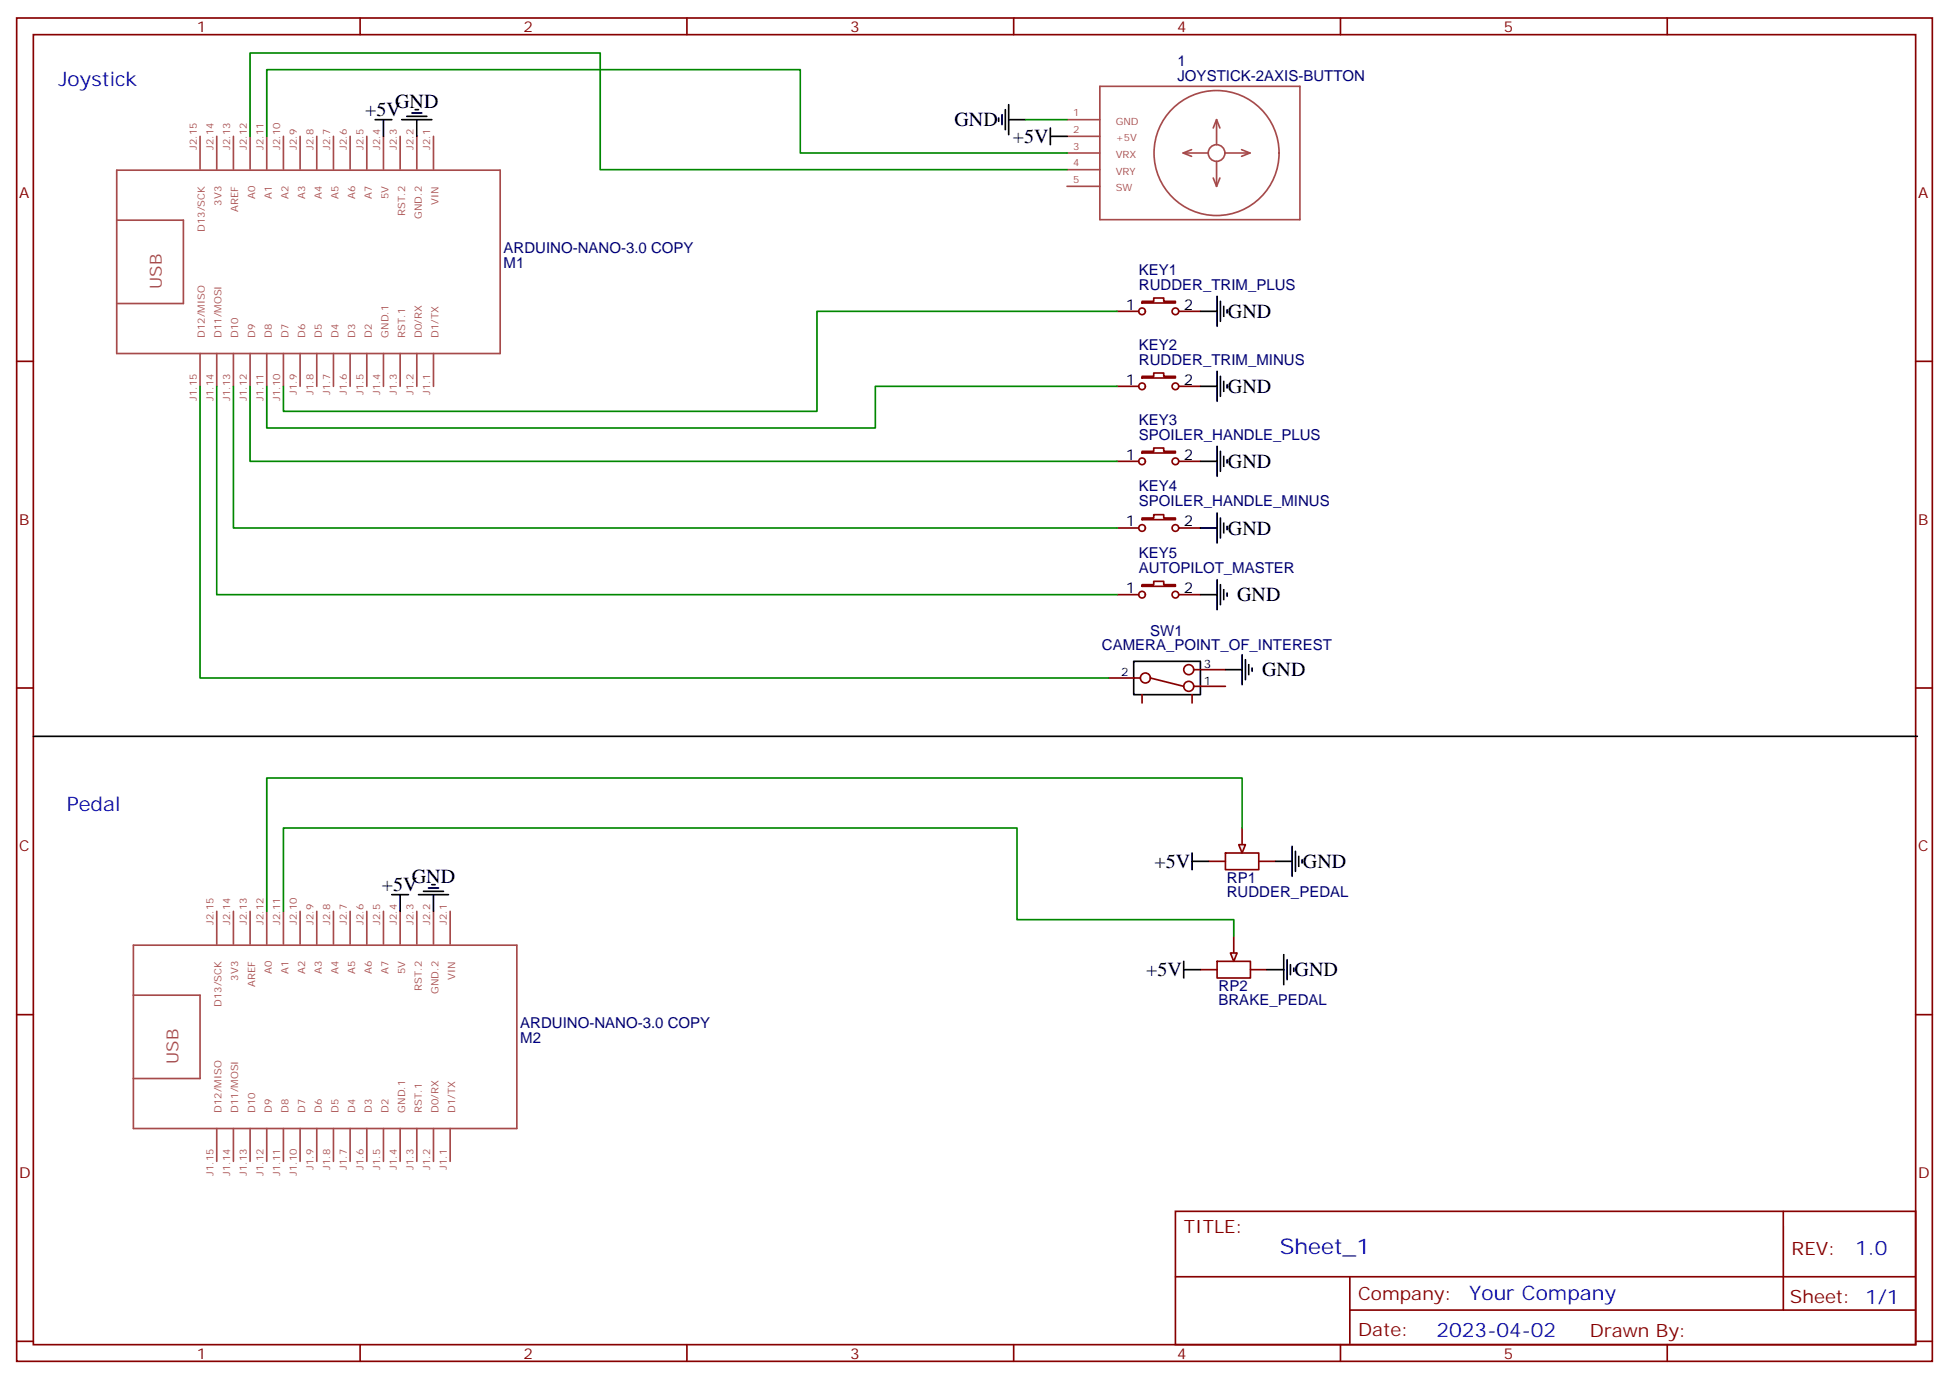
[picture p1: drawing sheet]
<svg xmlns="http://www.w3.org/2000/svg" width="412mm" height="292mm" viewBox="0 0 412 292" stroke-linecap="round" stroke-linejoin="round" font-family="sans-serif">
<g fill="none" stroke="#870000" stroke-width=".35">
<path d="M3.5 3.8h405.4v284.3h-405.4zM7.1 7.3h398.2v277.3h-398.2zM76.2 3.8v3.5M145.3 3.8v3.5M214.5 3.8v3.5M283.6 3.8v3.5M352.8 3.8v3.5M3.5 76.5h3.6M236.4 65.9h4.5M241.7 63.8h2.4v-.7h2.1v.7h2.5v.3h-7zM241.7 79.7h2.4v-.7h2.1v.7h2.5v.3h-7zM249.4 65.9h4.6"/>
<path d="M405.3 76.5h3.6M236.4 81.8h4.5M236.4 97.6h4.5M241.7 95.5h2.4v-.7h2.1v.7h2.5v.4h-7zM249.4 81.8h4.6M249.4 97.6h4.6M236.4 111.8h4.5M241.7 109.6h2.4v-.7h2.1v.7h2.5v.4h-7zM249.4 111.8h4.6M236.4 125.9h4.5M241.7 123.8h2.4v-.8h2.1v.8h2.5v.3h-7zM249.4 125.9h4.6"/>
<path d="M3.5 145.6h3.6M234.6 143.5h6.7M241.7 147v1.8M243.4 143.5l7.1 1.8M252.2 147v1.8M252.6 141.7h6.7M252.6 145.3h6.7M405.3 145.6h3.6M262.8 175.3v3.5M255.8 182.3h3.5M259.3 180.6h7v3.5h-7zM266.3 182.3h3.6"/>
<path d="M3.5 214.8h3.6M405.3 214.8h3.6M248.7 256.4h156.6v28.2h-156.6zM377.3 256.4v20.9M248.7 270.2h156.5M285.6 277.3h119.6M285.6 270.2v14.2M3.5 283.9h3.6M76.2 284.6v3.5M145.3 284.6v3.5M214.5 284.6v3.5M283.6 284.6v3.5"/>
<path d="M352.8 284.6v3.5M405.3 283.9h3.6"/>
<circle cx="241.7" cy="65.9" r=".71"/>
<circle cx="248.7" cy="65.9" r=".71"/>
<circle cx="241.7" cy="97.6" r=".71"/>
<circle cx="241.7" cy="81.8" r=".71"/>
<circle cx="248.7" cy="81.8" r=".71"/>
<circle cx="248.7" cy="97.6" r=".71"/>
<circle cx="241.7" cy="111.8" r=".71"/>
<circle cx="248.7" cy="111.8" r=".71"/>
<circle cx="241.7" cy="125.9" r=".71"/>
<circle cx="248.7" cy="125.9" r=".71"/>
<circle cx="242.4" cy="143.5" r="1.06"/>
<circle cx="251.5" cy="141.7" r="1.06"/>
<circle cx="251.5" cy="145.3" r="1.06"/>
</g>
<g fill="none" stroke="#a64a4a" stroke-width=".35">
<path d="M232.7 18.3h42.4v28.2h-42.4zM24.7 36h81.1v38.8h-81.1zM42.3 28.9v6.9M45.9 28.9v6.9M49.4 28.9v6.9M52.9 28.9v6.9M56.4 28.9v6.9M60 28.9v6.9M63.5 28.9v6.9M67 28.9v6.9M70.6 28.9v6.9M74.1 28.9v6.9"/>
<path d="M77.6 28.9v6.9M81.1 28.9v6.9M84.7 28.9v6.9M88.2 28.9v6.9M91.7 28.9v6.9M225.8 25.3h6.9M225.8 28.9h6.9M225.8 32.4h6.9M225.8 35.9h6.9M225.8 39.4h6.9M250.4 32.4h5.3M250.4 32.4l1.7 .7"/>
<path d="M252.1 31.7l-1.7 .7M256.7 37.7l.7 1.7M257.4 25.3v5.3M257.4 34.1v5.3M257.4 25.3l-.7 1.8M257.4 25.3l.7 1.8M258.1 37.7l-.7 1.7M259.2 32.4h5.3M262.7 31.7l1.8 .7M264.5 32.4l-1.8 .7M24.7 46.6h14.1v17.6h-14.1M42.3 74.8v7"/>
<path d="M45.9 74.8v7M49.4 74.8v7M52.9 74.8v7M56.4 74.8v7M60 74.8v7M63.5 74.8v7M67 74.8v7M70.6 74.8v7M74.1 74.8v7M77.6 74.8v7M81.1 74.8v7M84.7 74.8v7"/>
<path d="M88.2 74.8v7M91.7 74.8v7M45.9 192.9v6.9M49.4 192.9v6.9M52.9 192.9v6.9M56.4 192.9v6.9M60 192.9v6.9M63.5 192.9v6.9M67 192.9v6.9M70.6 192.9v6.9M74.1 192.9v6.9M77.6 192.9v6.9"/>
<path d="M81.1 192.9v6.9M84.7 192.9v6.9M88.2 192.9v6.9M91.7 192.9v6.9M95.2 192.9v6.9M28.2 210.6h14.1v17.7h-14.1M28.2 200.1h81.2v38.8h-81.2zM45.9 238.9v6.9M49.4 238.9v6.9M52.9 238.9v6.9M56.4 238.9v6.9M60 238.9v6.9"/>
<path d="M63.5 238.9v6.9M67 238.9v6.9M70.6 238.9v6.9M74.1 238.9v6.9M77.6 238.9v6.9M81.1 238.9v6.9M84.7 238.9v6.9M88.2 238.9v6.9M91.7 238.9v6.9M95.2 238.9v6.9"/>
<circle cx="257.4" cy="32.4" r="13.2"/>
<circle cx="257.4" cy="32.4" r="1.76"/>
</g>
<g fill="none" stroke="#000" stroke-width=".35">
<path d="M79.4 25.3h3.5M81.1 25.3v3.6M85 25.3h6.4M86.1 24.6h4.2M87.1 23.9h2.2M87.8 23.2h.7M88.2 25.3v3.6M211.3 25v.7M212 24.3v2.1M212.7 23.2v4.2M213.4 25.3h3.6M213.4 22.2v6.3"/>
<path d="M222.2 28.9h3.6M222.2 27.1v3.5M254 65.9h3.5M257.5 62.7v6.4M257.5 78.6v6.3M258.2 63.8v4.2M258.2 79.7v4.2M258.9 64.8v2.2M259.6 65.5v.8M254 81.8h3.5M254 97.6h3.5M257.5 94.5v6.3"/>
<path d="M258.2 95.5v4.3M258.9 80.7v2.1M258.9 96.6v2.1M259.6 81.4v.7M259.6 97.3v.7M254 111.8h3.5M257.5 108.6v6.3M258.2 109.6v4.3M258.9 110.7v2.1M259.6 111.4v.7M239.9 140h14.1v7h-14.1zM254 125.9h3.5"/>
<path d="M257.5 122.7v6.3M258.2 123.8v4.2M258.9 124.8v2.1M259.6 125.5v.7M262.8 138.6v6.3M263.5 139.6v4.3M7.1 155.9h398.6M259.3 141.7h3.5M264.2 140.7v2.1M264.9 141.4v.7M82.9 189.4h3.5M84.7 189.4v3.5"/>
<path d="M88.5 189.4h6.4M89.6 188.7h4.2M90.7 188h2.1M91.4 187.3h.7M91.7 189.4v3.5"/>
</g>
<path d="M52.9 28.9v-17.7h74.1v24.7h98.8M56.4 28.9v-14.2h112.9v17.7h56.5M217 25.3h8.8M236.4 65.9h-63.5v21.2h-112.9v-5.3M42.3 81.8v61.7h192.3M45.9 81.8v44.1h190.5M49.4 81.8v30h187M52.9 81.8v15.8h183.5M56.4 81.8v8.8h128.8v-8.8h51.2" fill="none" stroke="#008700" stroke-width=".35"/>
<path d="M262.1 178.8h1.4l-.7 1.8z" fill="#f0f0f0" stroke="#870000" stroke-width=".35"/>
<path d="M261.1 198.2v3.5M254 205.2h3.5M257.5 203.5h7.1v3.5h-7.1zM264.6 205.2h3.5" fill="none" stroke="#870000" stroke-width=".35"/>
<path d="M260.3 201.7h1.5l-.7 1.8z" fill="#f0f0f0" stroke="#870000" stroke-width=".35"/>
<g fill="none" stroke="#000" stroke-width=".35">
<path d="M273.4 179.1v6.4M252.2 182.3h3.6M252.2 180.6v3.5M269.9 182.3h3.5M274.1 180.2v4.2M274.8 181.3v2.1M275.5 182v.7M250.5 205.2h3.5M250.5 203.5v3.5M268.1 205.2h3.5M271.6 202.1v6.3M272.3 203.1v4.3"/>
<path d="M273 204.2v2.1M273.8 204.9v.7"/>
</g>
<path d="M262.8 175.3v-10.6h-206.4v28.2M60 192.9v-17.6h155.2v19.4h45.9v3.5" fill="none" stroke="#008700" stroke-width=".35"/>
<text font-size="4.6" fill="#00f" x="270.8" y="265.4">Sheet_1</text>
<g font-size="4.2" fill="#00f">
<text x="12.3" y="18.3">Joystick</text>
<text x="14.1" y="171.7">Pedal</text>
<text x="392.5" y="265.7">1.0</text>
<text x="310.9" y="275.2">Your Company</text>
<text x="304" y="283">2023-04-02</text>
</g>
<g font-size="4.2">
<text x="83.6" y="22.9">GND</text>
<text x="77.3" y="24.6">+5V</text>
<text x="202" y="26.7">GND</text>
<text x="214.3" y="30.2">+5V</text>
<text x="259.8" y="67.3">GND</text>
<text x="259.8" y="83.2">GND</text>
<text x="259.8" y="99">GND</text>
<text x="259.8" y="113.1">GND</text>
<text x="261.8" y="127.3">GND</text>
<text x="267.1" y="143.1">GND</text>
<text x="244.3" y="183.7">+5V</text>
<text x="275.7" y="183.7">GND</text>
<text x="80.8" y="188.7">+5V</text>
<text x="87.1" y="186.9">GND</text>
<text x="242.5" y="206.6">+5V</text>
<text x="273.9" y="206.6">GND</text>
</g>
<g font-size="3.9" fill="#800">
<text x="250.5" y="261">TITLE:</text>
<text x="379.1" y="265.7">REV:</text>
<text x="287.4" y="275.2">Company:</text>
<text x="378.7" y="275.8">Sheet: 1/1</text>
<text x="287.4" y="282.9">Date:</text>
<text x="336.4" y="282.9">Drawn By:</text>
</g>
<g font-size="3.5" fill="#a54b4b">
<text x="34.2" y="61.1" transform="rotate(-90 34.2 61.1)">USB</text>
<text x="37.7" y="225.2" transform="rotate(-90 37.7 225.2)">USB</text>
</g>
<g font-size="3.2" fill="#800">
<text x="41.6" y="6.8">1</text>
<text x="110.8" y="6.8">2</text>
<text x="179.9" y="6.8">3</text>
<text x="249.1" y="6.8">4</text>
<text x="318.2" y="6.8">5</text>
<text x="4.1" y="41.9">A</text>
<text x="405.9" y="41.9">A</text>
<text x="4.1" y="111.1">B</text>
<text x="405.9" y="111.1">B</text>
<text x="4.1" y="180.2">C</text>
<text x="405.9" y="180.2">C</text>
<text x="4.1" y="249.3">D</text>
<text x="405.9" y="249.3">D</text>
<text x="41.6" y="287.6">1</text>
<text x="110.8" y="287.6">2</text>
<text x="179.9" y="287.6">3</text>
<text x="249.1" y="287.6">4</text>
<text x="318.2" y="287.6">5</text>
</g>
<g font-size="3.2" fill="#000080">
<text x="249.1" y="17.2">JOYSTICK-2AXIS-BUTTON</text>
<text x="249.1" y="14">1</text>
<text x="106.5" y="53.6">ARDUINO-NANO-3.0 COPY</text>
<text x="106.5" y="56.7">M1</text>
<text x="241" y="58.1">KEY1</text>
<text x="241" y="61.3">RUDDER_TRIM_PLUS</text>
<text x="241" y="77.2">RUDDER_TRIM_MINUS</text>
<text x="241" y="74">KEY2</text>
<text x="241" y="89.9">KEY3</text>
<text x="241" y="93.1">SPOILER_HANDLE_PLUS</text>
<text x="241" y="107.2">SPOILER_HANDLE_MINUS</text>
<text x="241" y="104">KEY4</text>
<text x="241" y="118.1">KEY5</text>
<text x="241" y="121.3">AUTOPILOT_MASTER</text>
<text x="233.2" y="137.6">CAMERA_POINT_OF_INTEREST</text>
<text x="243.4" y="134.7">SW1</text>
<text x="259.6" y="189.8">RUDDER_PEDAL</text>
<text x="259.6" y="186.9">RP1</text>
<text x="257.8" y="209.8">RP2</text>
<text x="257.8" y="212.8">BRAKE_PEDAL</text>
<text x="110.1" y="217.6">ARDUINO-NANO-3.0 COPY</text>
<text x="110.1" y="220.8">M2</text>
</g>
<g font-size="3.2">
<text x="238.2" y="65.5">1</text>
<text x="250.5" y="65.5">2</text>
<text x="238.2" y="81.4">1</text>
<text x="250.5" y="81.4">2</text>
<text x="238.2" y="97.3">1</text>
<text x="250.5" y="97.3">2</text>
<text x="238.2" y="111.4">1</text>
<text x="250.5" y="111.4">2</text>
<text x="238.2" y="125.5">1</text>
<text x="250.5" y="125.5">2</text>
</g>
<g font-size="2.5">
<text x="237.3" y="143.2">2</text>
<text x="254.7" y="141.4">3</text>
<text x="254.7" y="144.9">1</text>
</g>
<g font-size="2.1" fill="#a54b4b">
<text x="227.1" y="24.6">1</text>
<text x="227.1" y="28.2">2</text>
<text x="236.1" y="26.4">GND</text>
<text x="236.1" y="29.9">+5V</text>
<text x="41.6" y="31.7" transform="rotate(-90 41.6 31.7)">J2.15</text>
<text x="45.2" y="31.7" transform="rotate(-90 45.2 31.7)">J2.14</text>
<text x="48.7" y="31.7" transform="rotate(-90 48.7 31.7)">J2.13</text>
<text x="52.2" y="31.7" transform="rotate(-90 52.2 31.7)">J2.12</text>
<text x="55.7" y="31.7" transform="rotate(-90 55.7 31.7)">J2.11</text>
<text x="59.3" y="31.7" transform="rotate(-90 59.3 31.7)">J2.10</text>
<text x="62.8" y="31.7" transform="rotate(-90 62.8 31.7)">J2.9</text>
<text x="66.3" y="31.7" transform="rotate(-90 66.3 31.7)">J2.8</text>
<text x="69.9" y="31.7" transform="rotate(-90 69.9 31.7)">J2.7</text>
<text x="73.4" y="31.7" transform="rotate(-90 73.4 31.7)">J2.6</text>
<text x="76.9" y="31.7" transform="rotate(-90 76.9 31.7)">J2.5</text>
<text x="80.4" y="31.7" transform="rotate(-90 80.4 31.7)">J2.4</text>
<text x="84" y="31.7" transform="rotate(-90 84 31.7)">J2.3</text>
<text x="87.5" y="31.7" transform="rotate(-90 87.5 31.7)">J2.2</text>
<text x="91" y="31.7" transform="rotate(-90 91 31.7)">J2.1</text>
<text x="227.1" y="31.7">3</text>
<text x="227.1" y="35.2">4</text>
<text x="236.1" y="33.4">VRX</text>
<text x="227.1" y="38.7">5</text>
<text x="236.1" y="37">VRY</text>
<text x="236.1" y="40.5">SW</text>
<text x="46.9" y="43.5" transform="rotate(-90 46.9 43.5)">3V3</text>
<text x="50.4" y="44.9" transform="rotate(-90 50.4 44.9)">AREF</text>
<text x="54" y="42.2" transform="rotate(-90 54 42.2)">A0</text>
<text x="57.5" y="42.2" transform="rotate(-90 57.5 42.2)">A1</text>
<text x="61" y="42.2" transform="rotate(-90 61 42.2)">A2</text>
<text x="64.5" y="42.2" transform="rotate(-90 64.5 42.2)">A3</text>
<text x="68.1" y="42.2" transform="rotate(-90 68.1 42.2)">A4</text>
<text x="71.6" y="42.2" transform="rotate(-90 71.6 42.2)">A5</text>
<text x="75.1" y="42.2" transform="rotate(-90 75.1 42.2)">A6</text>
<text x="78.7" y="42.2" transform="rotate(-90 78.7 42.2)">A7</text>
<text x="82.2" y="42.2" transform="rotate(-90 82.2 42.2)">5V</text>
<text x="85.7" y="45.7" transform="rotate(-90 85.7 45.7)">RST.2</text>
<text x="89.2" y="46.4" transform="rotate(-90 89.2 46.4)">GND.2</text>
<text x="92.8" y="43.3" transform="rotate(-90 92.8 43.3)">VIN</text>
<text x="43.4" y="49.1" transform="rotate(-90 43.4 49.1)">D13/SCK</text>
<text x="43.4" y="71.5" transform="rotate(-90 43.4 71.5)">D12/MISO</text>
<text x="46.9" y="71.5" transform="rotate(-90 46.9 71.5)">D11/MOSI</text>
<text x="50.4" y="71.5" transform="rotate(-90 50.4 71.5)">D10</text>
<text x="54" y="71.5" transform="rotate(-90 54 71.5)">D9</text>
<text x="57.5" y="71.5" transform="rotate(-90 57.5 71.5)">D8</text>
<text x="61" y="71.5" transform="rotate(-90 61 71.5)">D7</text>
<text x="64.5" y="71.5" transform="rotate(-90 64.5 71.5)">D6</text>
<text x="68.1" y="71.5" transform="rotate(-90 68.1 71.5)">D5</text>
<text x="71.6" y="71.5" transform="rotate(-90 71.6 71.5)">D4</text>
<text x="75.1" y="71.5" transform="rotate(-90 75.1 71.5)">D3</text>
<text x="78.7" y="71.5" transform="rotate(-90 78.7 71.5)">D2</text>
<text x="82.2" y="71.5" transform="rotate(-90 82.2 71.5)">GND.1</text>
<text x="85.7" y="71.5" transform="rotate(-90 85.7 71.5)">RST.1</text>
<text x="89.2" y="71.5" transform="rotate(-90 89.2 71.5)">D0/RX</text>
<text x="92.8" y="71.5" transform="rotate(-90 92.8 71.5)">D1/TX</text>
<text x="62.8" y="83.5" transform="rotate(-90 62.8 83.5)">J1.9</text>
<text x="66.3" y="83.5" transform="rotate(-90 66.3 83.5)">J1.8</text>
<text x="69.9" y="83.5" transform="rotate(-90 69.9 83.5)">J1.7</text>
<text x="73.4" y="83.5" transform="rotate(-90 73.4 83.5)">J1.6</text>
<text x="76.9" y="83.5" transform="rotate(-90 76.9 83.5)">J1.5</text>
<text x="80.4" y="83.5" transform="rotate(-90 80.4 83.5)">J1.4</text>
<text x="84" y="83.5" transform="rotate(-90 84 83.5)">J1.3</text>
<text x="87.5" y="83.5" transform="rotate(-90 87.5 83.5)">J1.2</text>
<text x="91" y="83.5" transform="rotate(-90 91 83.5)">J1.1</text>
<text x="41.6" y="84.9" transform="rotate(-90 41.6 84.9)">J1.15</text>
<text x="45.2" y="84.9" transform="rotate(-90 45.2 84.9)">J1.14</text>
<text x="48.7" y="84.9" transform="rotate(-90 48.7 84.9)">J1.13</text>
<text x="52.2" y="84.9" transform="rotate(-90 52.2 84.9)">J1.12</text>
<text x="55.7" y="84.9" transform="rotate(-90 55.7 84.9)">J1.11</text>
<text x="59.3" y="84.9" transform="rotate(-90 59.3 84.9)">J1.10</text>
<text x="45.2" y="195.8" transform="rotate(-90 45.2 195.8)">J2.15</text>
<text x="48.7" y="195.8" transform="rotate(-90 48.7 195.8)">J2.14</text>
<text x="52.2" y="195.8" transform="rotate(-90 52.2 195.8)">J2.13</text>
<text x="55.7" y="195.8" transform="rotate(-90 55.7 195.8)">J2.12</text>
<text x="59.3" y="195.8" transform="rotate(-90 59.3 195.8)">J2.11</text>
<text x="62.8" y="195.8" transform="rotate(-90 62.8 195.8)">J2.10</text>
<text x="66.3" y="195.8" transform="rotate(-90 66.3 195.8)">J2.9</text>
<text x="69.9" y="195.8" transform="rotate(-90 69.9 195.8)">J2.8</text>
<text x="73.4" y="195.8" transform="rotate(-90 73.4 195.8)">J2.7</text>
<text x="76.9" y="195.8" transform="rotate(-90 76.9 195.8)">J2.6</text>
<text x="80.4" y="195.8" transform="rotate(-90 80.4 195.8)">J2.5</text>
<text x="84" y="195.8" transform="rotate(-90 84 195.8)">J2.4</text>
<text x="87.5" y="195.8" transform="rotate(-90 87.5 195.8)">J2.3</text>
<text x="91" y="195.8" transform="rotate(-90 91 195.8)">J2.2</text>
<text x="94.6" y="195.8" transform="rotate(-90 94.6 195.8)">J2.1</text>
<text x="50.4" y="207.6" transform="rotate(-90 50.4 207.6)">3V3</text>
<text x="54" y="208.9" transform="rotate(-90 54 208.9)">AREF</text>
<text x="57.5" y="206.2" transform="rotate(-90 57.5 206.2)">A0</text>
<text x="61" y="206.2" transform="rotate(-90 61 206.2)">A1</text>
<text x="64.5" y="206.2" transform="rotate(-90 64.5 206.2)">A2</text>
<text x="68.1" y="206.2" transform="rotate(-90 68.1 206.2)">A3</text>
<text x="71.6" y="206.2" transform="rotate(-90 71.6 206.2)">A4</text>
<text x="75.1" y="206.2" transform="rotate(-90 75.1 206.2)">A5</text>
<text x="78.7" y="206.2" transform="rotate(-90 78.7 206.2)">A6</text>
<text x="82.2" y="206.2" transform="rotate(-90 82.2 206.2)">A7</text>
<text x="85.7" y="206.2" transform="rotate(-90 85.7 206.2)">5V</text>
<text x="89.2" y="209.8" transform="rotate(-90 89.2 209.8)">RST.2</text>
<text x="96.3" y="207.3" transform="rotate(-90 96.3 207.3)">VIN</text>
<text x="46.9" y="213.1" transform="rotate(-90 46.9 213.1)">D13/SCK</text>
<text x="92.8" y="210.4" transform="rotate(-90 92.8 210.4)">GND.2</text>
<text x="46.9" y="235.5" transform="rotate(-90 46.9 235.5)">D12/MISO</text>
<text x="50.4" y="235.5" transform="rotate(-90 50.4 235.5)">D11/MOSI</text>
<text x="54" y="235.5" transform="rotate(-90 54 235.5)">D10</text>
<text x="57.5" y="235.5" transform="rotate(-90 57.5 235.5)">D9</text>
<text x="61" y="235.5" transform="rotate(-90 61 235.5)">D8</text>
<text x="64.5" y="235.5" transform="rotate(-90 64.5 235.5)">D7</text>
<text x="68.1" y="235.5" transform="rotate(-90 68.1 235.5)">D6</text>
<text x="71.6" y="235.5" transform="rotate(-90 71.6 235.5)">D5</text>
<text x="75.1" y="235.5" transform="rotate(-90 75.1 235.5)">D4</text>
<text x="78.7" y="235.5" transform="rotate(-90 78.7 235.5)">D3</text>
<text x="82.2" y="235.5" transform="rotate(-90 82.2 235.5)">D2</text>
<text x="85.7" y="235.5" transform="rotate(-90 85.7 235.5)">GND.1</text>
<text x="89.2" y="235.5" transform="rotate(-90 89.2 235.5)">RST.1</text>
<text x="92.8" y="235.5" transform="rotate(-90 92.8 235.5)">D0/RX</text>
<text x="96.3" y="235.5" transform="rotate(-90 96.3 235.5)">D1/TX</text>
<text x="45.2" y="248.9" transform="rotate(-90 45.2 248.9)">J1.15</text>
<text x="48.7" y="248.9" transform="rotate(-90 48.7 248.9)">J1.14</text>
<text x="52.2" y="248.9" transform="rotate(-90 52.2 248.9)">J1.13</text>
<text x="55.7" y="248.9" transform="rotate(-90 55.7 248.9)">J1.12</text>
<text x="59.3" y="248.9" transform="rotate(-90 59.3 248.9)">J1.11</text>
<text x="62.8" y="248.9" transform="rotate(-90 62.8 248.9)">J1.10</text>
<text x="66.3" y="247.6" transform="rotate(-90 66.3 247.6)">J1.9</text>
<text x="69.9" y="247.6" transform="rotate(-90 69.9 247.6)">J1.8</text>
<text x="73.4" y="247.6" transform="rotate(-90 73.4 247.6)">J1.7</text>
<text x="76.9" y="247.6" transform="rotate(-90 76.9 247.6)">J1.6</text>
<text x="80.4" y="247.6" transform="rotate(-90 80.4 247.6)">J1.5</text>
<text x="84" y="247.6" transform="rotate(-90 84 247.6)">J1.4</text>
<text x="87.5" y="247.6" transform="rotate(-90 87.5 247.6)">J1.3</text>
<text x="91" y="247.6" transform="rotate(-90 91 247.6)">J1.2</text>
<text x="94.6" y="247.6" transform="rotate(-90 94.6 247.6)">J1.1</text>
</g>
</svg>
